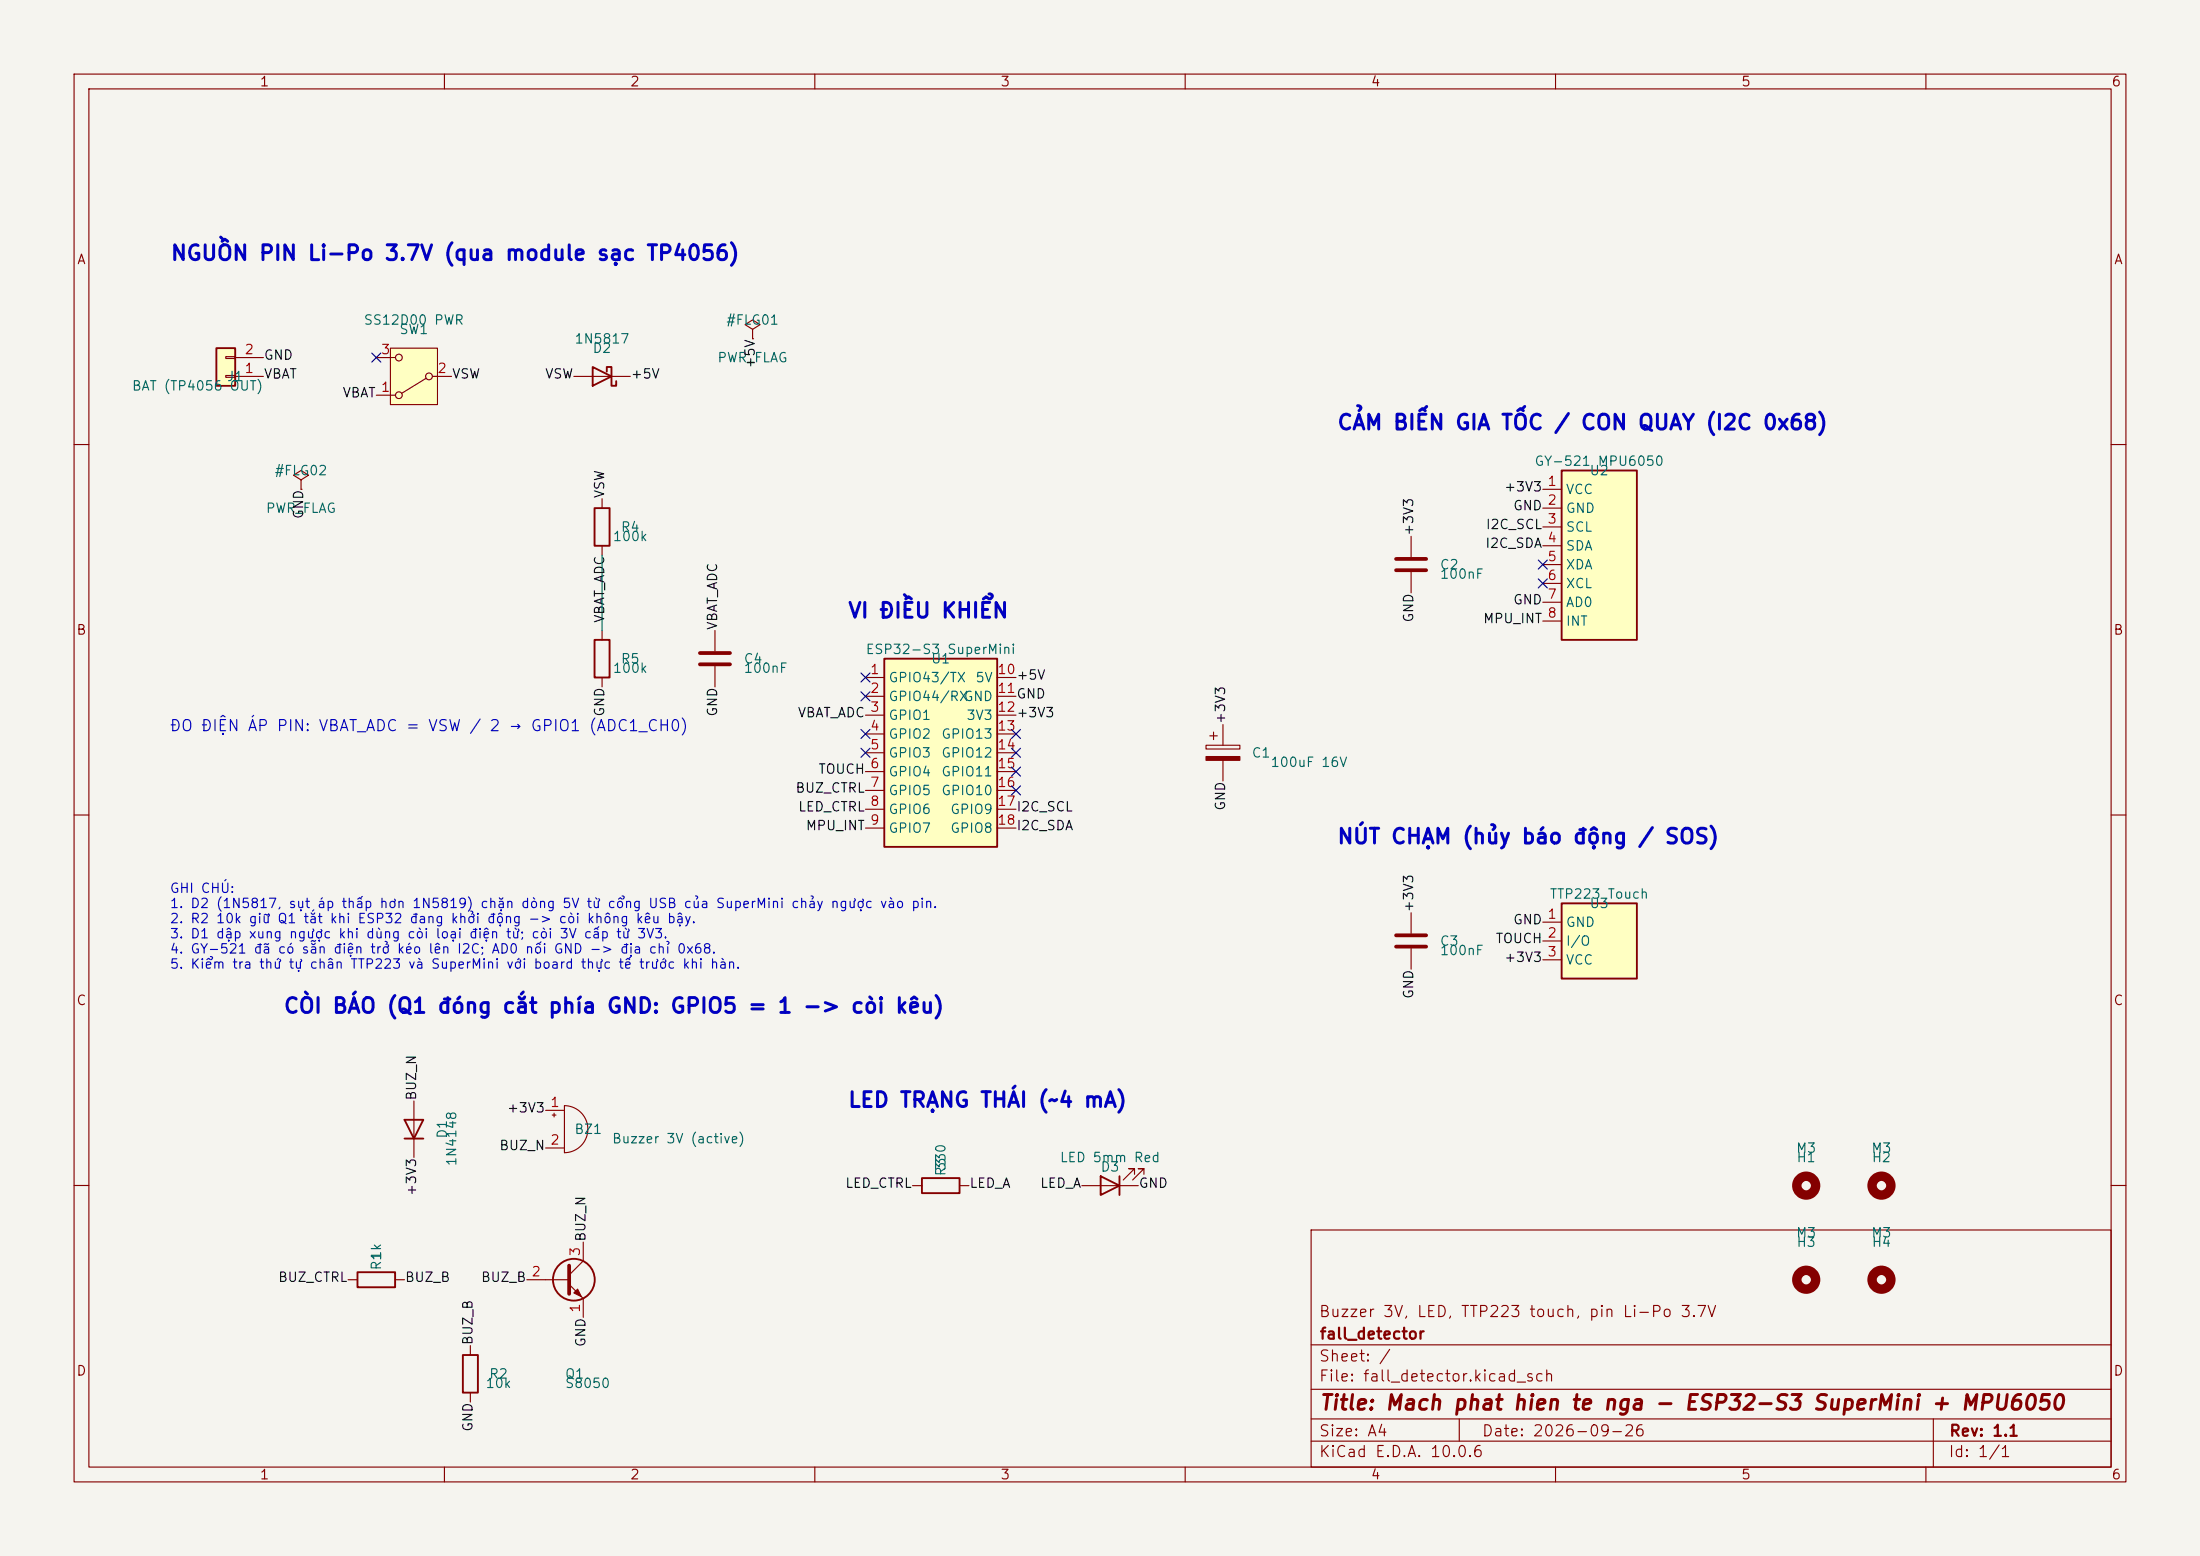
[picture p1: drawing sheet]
<svg xmlns="http://www.w3.org/2000/svg" width="297mm" height="210mm" viewBox="0 0 297 210" stroke-linecap="round" stroke-linejoin="round" font-family="sans-serif">
<path d="M0 0h297v210h-297z" fill="#f5f4ef" stroke="#f5f4ef" stroke-width=".14"/>
<g fill="none" stroke="#840000" stroke-width=".15">
<path d="M10 10h277v190h-277zM12 12h273v186h-273zM60 10v2M110 10v2M160 10v2M210 10v2M260 10v2M10 60h2M285 60h2M10 110h2M285 110h2M55.9 148.6v7.6"/>
<path d="M10 160h2M177 166h108v32h-108zM285 160h2M60 198v2M110 198v2M160 198v2M177 194.5h108M177 191.5h108M177 187.5h108M177 181.5h108M197 191.5v3M210 198v2"/>
<path d="M260 198v2M261 191.5v6.5"/>
</g>
<path d="M54.6 151.1h2.5l-1.2 2.6zM54.6 153.7h2.5" fill="none" stroke="#840000" stroke-width=".25"/>
<circle cx="243.8" cy="172.7" r="1.27" fill="none" stroke="#840000" stroke-width="1.3"/>
<path d="M119.4 88.9h15.2v25.4h-15.2z" fill="#ffffc2"/>
<path d="M119.4 88.9h15.2v25.4h-15.2z" fill="none" stroke="#840000" stroke-width=".25"/>
<g fill="none" stroke="#840000" stroke-width=".15">
<path d="M116.8 91.4h2.6M116.8 94h2.6M116.8 96.5h2.6M116.8 99.1h2.6M134.6 91.4h2.6M134.6 94h2.6M134.6 96.5h2.6M134.6 99.1h2.6M116.8 101.6h2.6M116.8 104.1h2.6M116.8 106.7h2.6M116.8 109.2h2.6"/>
<path d="M116.8 111.8h2.6M134.6 101.6h2.6M134.6 104.1h2.6M134.6 106.7h2.6M134.6 109.2h2.6M134.6 111.8h2.6M73.7 149.9h2.5M73.7 154.9h2.5M74.5 150.5h.6M74.8 150.2v.5M76.2 149.2a3.2 3.2 0 0 1 3.2 3.2 3.2 3.2 0 0 1-3.2 3.2z"/>
</g>
<path d="M52.7 47h6.4v7.6h-6.4z" fill="#ffffc2"/>
<g fill="none" stroke="#840000" stroke-width=".15">
<path d="M50.8 53.3h2.5M50.8 48.3h2.5M52.7 47h6.4v7.6h-6.4zM57.5 51.1l-3.3 2M58.4 50.8h2.6M63.5 181.6v1.3M63.5 188v1.2"/>
<circle cx="53.8" cy="48.3" r=".46"/>
<circle cx="53.8" cy="53.3" r=".46"/>
<circle cx="57.9" cy="50.8" r=".46"/>
</g>
<path d="M62.5 182.9h2v5.1h-2z" fill="none" stroke="#840000" stroke-width=".25"/>
<path d="M29.2 47h2.5v5.1h-2.5z" fill="#ffffc2"/>
<g fill="none" stroke="#840000" stroke-width=".25">
<path d="M29.2 47h2.5v5.1h-2.5zM148.6 158.8l2.5 1.2-2.5 1.3zM151.1 158.8v2.5"/>
<circle cx="77.5" cy="172.7" r="2.82"/>
</g>
<g fill="none" stroke="#840000" stroke-width=".15">
<path d="M30.5 50.7h1.2v.2h-1.2zM30.5 48.1h1.2v.3h-1.2zM31.7 50.8h3.9M31.7 48.3h3.9M40.6 64.8l1.1-.7-1.1-.6-1 .6 1 .7v1.2M40.6 66h.1M190.5 72.4v2.8M190.5 77.2v2.8M96.5 85.1v2.8M96.5 89.9v2.8M153.2 158.5v-.8h-.8h.8l-1.6 1.6M154.4 158.5v-.8h-.7h.7l-1.5 1.6"/>
<path d="M71.1 172.7h5.7M76.8 173.4l1.9 1.9v2.5M78.7 167.6v2.6l-1.9 1.9M146 160h7.7"/>
</g>
<path d="M188.5 75.4h4M188.5 77h4M94.5 88.1h4.1M94.5 89.7h4.1M76.8 170.8v3.8" fill="none" stroke="#840000" stroke-width=".51"/>
<path d="M77.5 174.5l.5-.5 .5 1z" fill="#840000" stroke="#840000" stroke-width=".15"/>
<path d="M210.8 63.5h10.2v22.9h-10.2z" fill="#ffffc2"/>
<path d="M80.3 68.6h2v5.1h-2zM210.8 63.5h10.2v22.9h-10.2zM80.3 86.4h2v5h-2zM48.3 171.7h5v2h-5z" fill="none" stroke="#840000" stroke-width=".25"/>
<g fill="none" stroke="#840000" stroke-width=".15">
<path d="M81.3 67.3v1.3M81.3 73.7v1.2M208.3 66h2.5M208.3 68.6h2.5M208.3 71.1h2.5M208.3 73.7h2.5M208.3 76.2h2.5M208.3 78.7h2.5M81.3 85.1v1.3M81.3 91.4v1.3M163.3 99.3h1M163.8 98.8v1"/>
<path d="M165.1 97.8v2.8M208.3 81.3h2.5M208.3 83.8h2.5M162.8 100.6h4.6v.5h-4.6zM165.1 102.6v2.8M190.5 123.2v2.8M190.5 128v2.8M47 172.7h1.3M53.3 172.7h1.3"/>
</g>
<path d="M162.8 102.1h4.6v.5h-4.6z" fill="#840000" stroke="#840000" stroke-width=".15"/>
<path d="M188.5 126.2h4M188.5 127.8h4" fill="none" stroke="#840000" stroke-width=".51"/>
<g fill="none" stroke="#840000" stroke-width="1.3">
<circle cx="243.8" cy="160" r="1.27"/>
<circle cx="254" cy="172.7" r="1.27"/>
</g>
<path d="M210.8 121.9h10.2v10.2h-10.2z" fill="#ffffc2"/>
<path d="M80 49.5l2.5 1.3-2.5 1.3zM81.9 50.2v-.7h.6v2.6h.7v-.7M210.8 121.9h10.2v10.2h-10.2zM124.5 159h5v2h-5z" fill="none" stroke="#840000" stroke-width=".25"/>
<path d="M77.5 50.8h7.6M101.6 44.5l1-.7-1-.6-1 .6 1 .7v1.2M101.6 45.7h.1M208.3 124.5h2.5M208.3 127h2.5M208.3 129.5h2.5M123.2 160h1.3M129.5 160h1.3" fill="none" stroke="#840000" stroke-width=".15"/>
<circle cx="254" cy="160" r="1.27" fill="none" stroke="#840000" stroke-width="1.3"/>
<path d="M81.3 74.9v10.2" fill="none" stroke="#009600" stroke-width=".15"/>
<g fill="none" stroke="#000084" stroke-width=".15">
<path d="M50.2 47.7l1.2 1.2M51.4 47.7l-1.2 1.2M207.7 75.6l1.2 1.2M207.7 78.1l1.2 1.2M208.9 75.6l-1.2 1.2M208.9 78.1l-1.2 1.2M116.2 90.8l1.2 1.2M116.2 93.4l1.2 1.2M116.2 98.5l1.2 1.2M117.4 90.8l-1.2 1.2M117.4 93.4l-1.2 1.2M117.4 98.5l-1.2 1.2"/>
<path d="M136.6 98.5l1.2 1.2M137.8 98.5l-1.2 1.2M116.2 101l1.2 1.2M117.4 101l-1.2 1.2M136.6 103.5l1.2 1.2M136.6 101l1.2 1.2M136.6 106.1l1.2 1.2M137.8 103.5l-1.2 1.2M137.8 101l-1.2 1.2M137.8 106.1l-1.2 1.2"/>
</g>
<g font-size="2" fill="#0000c2">
<text x="22.9" y="35.6">NGUỒN PIN Li-Po 3.7V (qua module sạc TP4056)</text>
<text x="180.4" y="58.5">CẢM BIẾN GIA TỐC / CON QUAY (I2C 0x68)</text>
<text x="114.4" y="83.9">VI ĐIỀU KHIỂN</text>
<text x="180.4" y="114.4">NÚT CHẠM (hủy báo động / SOS)</text>
<text x="38.2" y="137.2">CÒI BÁO (Q1 đóng cắt phía GND: GPIO5 = 1 -&gt; còi kêu)</text>
<text x="114.4" y="149.9">LED TRẠNG THÁI (~4 mA)</text>
</g>
<text font-size="2" fill="#840000" x="178" y="190.8">Title: Mach phat hien te nga - ESP32-S3 SuperMini + MPU6050</text>
<text font-size="1.5" fill="#0000c2" x="22.8" y="99.1">ĐO ĐIỆN ÁP PIN: VBAT_ADC = VSW / 2 → GPIO1 (ADC1_CH0)</text>
<g font-size="1.5" fill="#840000">
<text x="178" y="178.1">Buzzer 3V, LED, TTP223 touch, pin Li-Po 3.7V</text>
<text x="178" y="184.1">Sheet: /</text>
<text x="178" y="181.1">fall_detector</text>
<text x="178" y="186.8">File: fall_detector.kicad_sch</text>
<text x="178" y="197">KiCad E.D.A. 10.0.6</text>
<text x="178" y="194.2">Size: A4</text>
<text x="200" y="194.2">Date: 2026-09-26</text>
<text x="263" y="197">Id: 1/1</text>
<text x="263" y="194.2">Rev: 1.1</text>
</g>
<g font-size="1.3" fill="#840000">
<text x="35" y="12">1</text>
<text x="85" y="12">2</text>
<text x="135" y="12">3</text>
<text x="185" y="12">4</text>
<text x="235" y="12">5</text>
<text x="285" y="12">6</text>
<text x="10.3" y="36">A</text>
<text x="285.3" y="36">A</text>
<text x="10.2" y="86">B</text>
<text x="285.2" y="86">B</text>
<text x="10.2" y="136">C</text>
<text x="285.2" y="136">C</text>
<text x="10.2" y="186">D</text>
<text x="285.2" y="186">D</text>
<text x="35" y="200">1</text>
<text x="85" y="200">2</text>
<text x="135" y="200">3</text>
<text x="185" y="200">4</text>
<text x="235" y="200">5</text>
<text x="285" y="200">6</text>
</g>
<g font-size="1.3" fill="#006464">
<text x="49" y="44.1">SS12D00 PWR</text>
<text x="53.8" y="45.4">SW1</text>
<text x="77.5" y="46.7">1N5817</text>
<text x="79.9" y="48">D2</text>
<text x="97.9" y="44.1">#FLG01</text>
<text x="17.7" y="53">BAT (TP4056 OUT)</text>
<text x="30.5" y="51.8">J1</text>
<text x="96.8" y="49.2">PWR_FLAG</text>
<text x="37" y="64.5">#FLG02</text>
<text x="207.1" y="63.2">GY-521 MPU6050</text>
<text x="214.5" y="64.5">U2</text>
<text x="35.8" y="69.5">PWR_FLAG</text>
<text x="211.3" y="67">VCC</text>
<text x="211.3" y="69.5">GND</text>
<text x="82.6" y="73.4">100k</text>
<text x="83.7" y="72.1">R4</text>
<text x="194.3" y="77.2">C2</text>
<text x="211.3" y="72.1">SCL</text>
<text x="211.3" y="74.6">SDA</text>
<text x="211.3" y="77.2">XDA</text>
<text x="194.3" y="78.4">100nF</text>
<text x="211.3" y="79.7">XCL</text>
<text x="211.3" y="82.2">AD0</text>
<text x="83.7" y="89.9">R5</text>
<text x="100.3" y="89.9">C4</text>
<text x="116.8" y="88.6">ESP32-S3 SuperMini</text>
<text x="125.6" y="89.9">U1</text>
<text x="211.3" y="84.8">INT</text>
<text x="82.6" y="91.1">100k</text>
<text x="100.3" y="91.1">100nF</text>
<text x="119.9" y="92.4">GPIO43/TX</text>
<text x="119.9" y="94.9">GPIO44/RX</text>
<text x="130" y="94.9">GND</text>
<text x="131.6" y="92.4">5V</text>
<text x="119.9" y="97.5">GPIO1</text>
<text x="119.9" y="100">GPIO2</text>
<text x="127" y="100">GPIO13</text>
<text x="130.4" y="97.5">3V3</text>
<text x="119.9" y="102.6">GPIO3</text>
<text x="119.9" y="105.1">GPIO4</text>
<text x="119.9" y="107.6">GPIO5</text>
<text x="127" y="102.6">GPIO12</text>
<text x="127" y="105.1">GPIO11</text>
<text x="127" y="107.6">GPIO10</text>
<text x="168.9" y="102.6">C1</text>
<text x="171.4" y="103.8">100uF 16V</text>
<text x="119.9" y="110.2">GPIO6</text>
<text x="119.9" y="112.7">GPIO7</text>
<text x="128.2" y="110.2">GPIO9</text>
<text x="128.2" y="112.7">GPIO8</text>
<text x="209.1" y="121.6">TTP223 Touch</text>
<text x="211.3" y="125.4">GND</text>
<text x="214.5" y="122.9">U3</text>
<text x="194.3" y="128">C3</text>
<text x="194.3" y="129.2">100nF</text>
<text x="211.3" y="128">I/O</text>
<text x="211.3" y="130.5">VCC</text>
<text x="60.7" y="153.8" transform="rotate(-90 60.7 153.8)">D1</text>
<text x="77.5" y="153.4">BZ1</text>
<text x="82.5" y="154.6">Buzzer 3V (active)</text>
<text x="242.4" y="155.9">M3</text>
<text x="252.5" y="155.9">M3</text>
<text x="61.9" y="157.5" transform="rotate(-90 61.9 157.5)">1N4148</text>
<text x="128" y="158.8" transform="rotate(-90 128 158.8)">R3</text>
<text x="128" y="158.2" transform="rotate(-90 128 158.2)">330</text>
<text x="143" y="157.2">LED 5mm Red</text>
<text x="148.5" y="158.4">D3</text>
<text x="242.4" y="157.2">H1</text>
<text x="252.6" y="157.2">H2</text>
<text x="242.4" y="167.3">M3</text>
<text x="252.5" y="167.3">M3</text>
<text x="51.8" y="171.5" transform="rotate(-90 51.8 171.5)">R1</text>
<text x="51.8" y="170.2" transform="rotate(-90 51.8 170.2)">1k</text>
<text x="242.4" y="168.6">H3</text>
<text x="252.6" y="168.6">H4</text>
<text x="65.5" y="187.7">10k</text>
<text x="65.9" y="186.4">R2</text>
<text x="76.2" y="186.4">Q1</text>
<text x="76.2" y="187.7">S8050</text>
</g>
<g font-size="1.3" fill="#a90000">
<text x="32.9" y="50.7">1</text>
<text x="32.9" y="48.1">2</text>
<text x="51.3" y="53.2">1</text>
<text x="51.3" y="48.1">3</text>
<text x="59" y="50.7">2</text>
<text x="208.8" y="65.9">1</text>
<text x="208.8" y="68.4">2</text>
<text x="208.8" y="71">3</text>
<text x="208.8" y="73.5">4</text>
<text x="208.8" y="76.1">5</text>
<text x="208.8" y="78.6">6</text>
<text x="208.8" y="81.1">7</text>
<text x="208.8" y="83.7">8</text>
<text x="117.4" y="91.3">1</text>
<text x="117.4" y="93.8">2</text>
<text x="134.6" y="91.3">10</text>
<text x="134.6" y="93.8">11</text>
<text x="117.4" y="96.4">3</text>
<text x="117.4" y="98.9">4</text>
<text x="117.4" y="101.5">5</text>
<text x="134.6" y="96.4">12</text>
<text x="134.6" y="98.9">13</text>
<text x="134.6" y="101.5">14</text>
<text x="117.4" y="104">6</text>
<text x="117.4" y="106.5">7</text>
<text x="134.6" y="104">15</text>
<text x="134.6" y="106.5">16</text>
<text x="117.4" y="109.1">8</text>
<text x="117.4" y="111.6">9</text>
<text x="134.6" y="109.1">17</text>
<text x="134.6" y="111.6">18</text>
<text x="208.8" y="124.3">1</text>
<text x="208.8" y="126.9">2</text>
<text x="208.8" y="129.4">3</text>
<text x="74.2" y="149.7">1</text>
<text x="74.2" y="154.8">2</text>
<text x="71.7" y="172.6">2</text>
<text x="78.6" y="169.6" transform="rotate(-90 78.6 169.6)">3</text>
<text x="78.6" y="177.3" transform="rotate(-90 78.6 177.3)">1</text>
</g>
<g font-size="1.3" fill="#0f0f0f">
<text x="35.5" y="51.4">VBAT</text>
<text x="35.5" y="48.9">GND</text>
<text x="46.2" y="54">VBAT</text>
<text x="60.9" y="51.4">VSW</text>
<text x="73.5" y="51.4">VSW</text>
<text x="85.1" y="51.4">+5V</text>
<text x="102.2" y="49.8" transform="rotate(-90 102.2 49.8)">+5V</text>
<text x="41.3" y="70.1" transform="rotate(-90 41.3 70.1)">GND</text>
<text x="81.9" y="67.3" transform="rotate(-90 81.9 67.3)">VSW</text>
<text x="200.5" y="71.7">I2C_SCL</text>
<text x="203" y="66.7">+3V3</text>
<text x="204.2" y="69.2">GND</text>
<text x="191.1" y="72.4" transform="rotate(-90 191.1 72.4)">+3V3</text>
<text x="200.4" y="74.3">I2C_SDA</text>
<text x="204.2" y="81.9">GND</text>
<text x="81.9" y="84.2" transform="rotate(-90 81.9 84.2)">VBAT_ADC</text>
<text x="97.1" y="85.1" transform="rotate(-90 97.1 85.1)">VBAT_ADC</text>
<text x="191.1" y="84.1" transform="rotate(-90 191.1 84.1)">GND</text>
<text x="200.1" y="84.4">MPU_INT</text>
<text x="137.1" y="92.1">+5V</text>
<text x="137.1" y="94.6">GND</text>
<text x="81.9" y="96.8" transform="rotate(-90 81.9 96.8)">GND</text>
<text x="97.1" y="96.8" transform="rotate(-90 97.1 96.8)">GND</text>
<text x="107.6" y="97.1">VBAT_ADC</text>
<text x="137.1" y="97.1">+3V3</text>
<text x="165.7" y="97.8" transform="rotate(-90 165.7 97.8)">+3V3</text>
<text x="107.3" y="107.3">BUZ_CTRL</text>
<text x="110.4" y="104.8">TOUCH</text>
<text x="107.7" y="109.8">LED_CTRL</text>
<text x="108.7" y="112.4">MPU_INT</text>
<text x="137.1" y="109.8">I2C_SCL</text>
<text x="137.1" y="112.4">I2C_SDA</text>
<text x="165.7" y="109.5" transform="rotate(-90 165.7 109.5)">GND</text>
<text x="191.1" y="123.2" transform="rotate(-90 191.1 123.2)">+3V3</text>
<text x="204.2" y="125.1">GND</text>
<text x="201.8" y="127.6">TOUCH</text>
<text x="203" y="130.2">+3V3</text>
<text x="191.1" y="134.9" transform="rotate(-90 191.1 134.9)">GND</text>
<text x="56.5" y="148.6" transform="rotate(-90 56.5 148.6)">BUZ_N</text>
<text x="67.3" y="155.6">BUZ_N</text>
<text x="68.4" y="150.5">+3V3</text>
<text x="56.5" y="161.5" transform="rotate(-90 56.5 161.5)">+3V3</text>
<text x="114" y="160.6">LED_CTRL</text>
<text x="130.8" y="160.6">LED_A</text>
<text x="140.3" y="160.6">LED_A</text>
<text x="153.6" y="160.6">GND</text>
<text x="79.4" y="167.7" transform="rotate(-90 79.4 167.7)">BUZ_N</text>
<text x="37.4" y="173.3">BUZ_CTRL</text>
<text x="54.6" y="173.3">BUZ_B</text>
<text x="64.8" y="173.3">BUZ_B</text>
<text x="64.1" y="181.6" transform="rotate(-90 64.1 181.6)">BUZ_B</text>
<text x="79.4" y="181.9" transform="rotate(-90 79.4 181.9)">GND</text>
<text x="64.1" y="193.3" transform="rotate(-90 64.1 193.3)">GND</text>
</g>
<g font-size="1.3" fill="#0000c2">
<text x="22.8" y="120.8">GHI CHÚ:</text>
<text x="22.8" y="122.9">1. D2 (1N5817, sụt áp thấp hơn 1N5819) chặn dòng 5V từ cổng USB của SuperMini chảy ngược vào pin.</text>
<text x="22.8" y="124.9">2. R2 10k giữ Q1 tắt khi ESP32 đang khởi động -&gt; còi không kêu bậy.</text>
<text x="22.8" y="127">3. D1 dập xung ngược khi dùng còi loại điện từ; còi 3V cấp từ 3V3.</text>
<text x="22.8" y="129">4. GY-521 đã có sẵn điện trở kéo lên I2C; AD0 nối GND -&gt; địa chỉ 0x68.</text>
<text x="22.8" y="131.1">5. Kiểm tra thứ tự chân TTP223 và SuperMini với board thực tế trước khi hàn.</text>
</g>
</svg>
